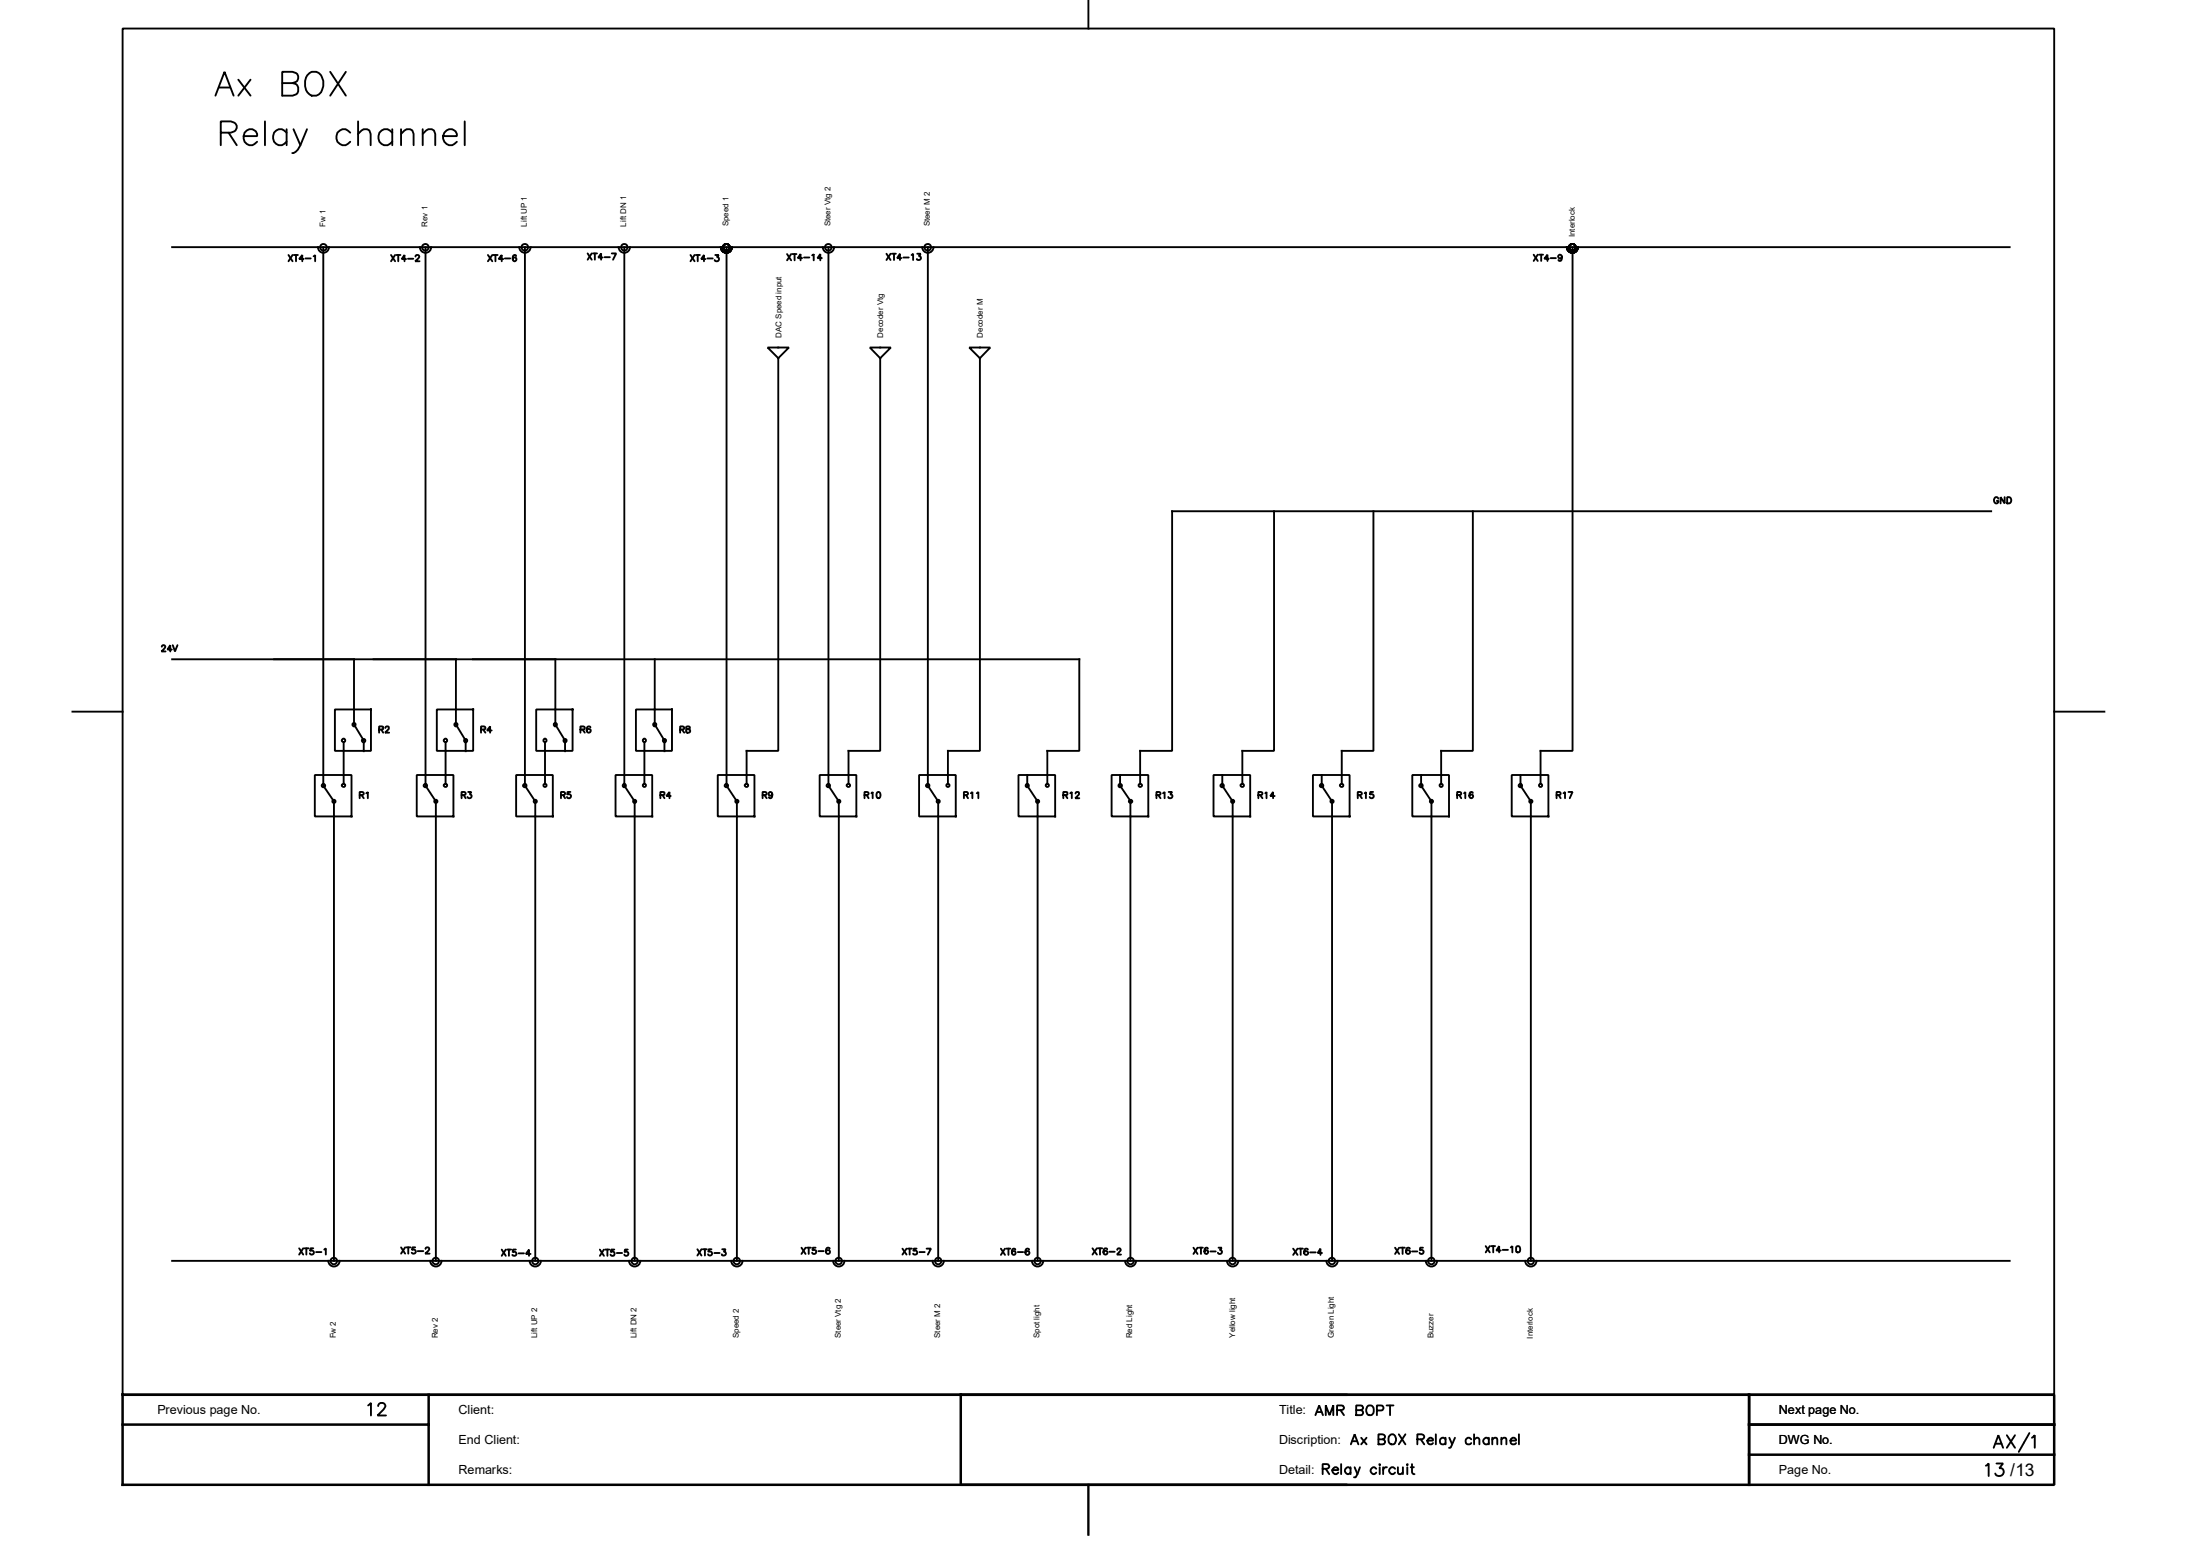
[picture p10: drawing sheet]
<svg xmlns="http://www.w3.org/2000/svg" width="297mm" height="210mm" viewBox="0 0 297 210" stroke-linecap="round" stroke-linejoin="round" font-family="sans-serif">
<g fill="none" stroke="#000" stroke-width=".25">
<path d="M146.9 0v3.9M16.6 3.9h260.7v184.3h-260.7zM29.1 12.9l1.2-3.2 1.2 3.2M29.5 11.8h1.6M29.8 17.9h1.4l.4-.2a.68 .68 0 0 0 0-1.1l-.4-.2h-1.4v3.2M30.9 17.9l1.1 1.7M32.2 10.8l1.6 2.1M32.9 18.4h1.8a.91 .91 0 0 0-.9-1 .91 .91 0 0 0-.9 1 1 1 0 0 0 .6 1.1 1 1 0 0 0 1.2-.4M33.8 10.8l-1.6 2.1M35.8 16.4v3.2M38.1 11.2h1.4l.5 .1a.87 .87 0 0 1 .3 1 .87 .87 0 0 1-.8 .6h-1.4v-3.2h1.4l.5 .2a.71 .71 0 0 1 0 1.1l-.5 .2M38.7 17.4v2.2"/>
<path d="M38.7 17.9a1 1 0 0 0-1.3-.4 1 1 0 0 0-.5 1.2 .98 .98 0 0 0 .7 .9 .98 .98 0 0 0 1.1-.5M39.6 17.4l1 2.2M41.4 17.4l-.8 2.2a1.35 1.35 0 0 1-1.1 1.1M41.8 9.9a1.09 1.09 0 0 1 1.7 .6 1.82 1.82 0 0 1-.8 2.4 1.27 1.27 0 0 1-1.5-1.3 1.77 1.77 0 0 1 .6-1.7zM44.6 9.7l2.1 3.2M46.7 9.7l-2.1 3.2M47.3 17.9a1.04 1.04 0 0 0-1.5-.1 1.04 1.04 0 0 0 0 1.5 1.04 1.04 0 0 0 1.5-.2M48.3 18.1l.8-.7h.5l.3 .2 .1 .5v1.5M48.3 16.4v3.2M53 17.9a1.06 1.06 0 0 0-1.5-.3 1.06 1.06 0 0 0-.3 1.5 1.01 1.01 0 0 0 1.8 0M53 17.4v2.2M54.1 18.1l.8-.7h.5l.3 .2 .1 .5v1.5"/>
<path d="M54.1 17.4v2.2M57.1 18.1l.7-.7h.5l.3 .2 .2 .5v1.5M57.1 17.4v2.2M59.8 18.4h1.9a.9 .9 0 0 0-.7-1 .9 .9 0 0 0-1 .5 1.05 1.05 0 0 0 .2 1.5 1.05 1.05 0 0 0 1.5-.3M62.7 16.4v3.2M23.2 33.4h248.1M38.9 34.4l.6 .9M39.5 34.4l-.6 .9M39.7 34.4h.5M40 34.4v.9M41 35h-.6l.4-.6v.9M41.2 34.9h.8"/>
<path d="M42.3 34.6l.2-.2v.9M42.9 33.4a.74 .74 0 0 0 .8 .7 .74 .74 0 0 0 .7-.7M43.6 33.4v72.4M52.8 34.4l.5 .9M53.3 34.4l-.5 .9M53.5 34.4h.6M53.8 34.4v.9M54.8 35h-.6l.4-.6v.9M55.1 34.9h.7M56.1 34.6l.2-.2 .2 .1 .1 .1-.1 .3-.5 .4h.6M56.7 33.4a.76 .76 0 0 0 .7 .7 .76 .76 0 0 0 .8-.7M57.4 33.4v72.4"/>
<path d="M65.9 34.4l.6 .9M66.5 34.4l-.6 .9M66.6 34.4h.6M66.9 34.4v.9M67.9 35h-.6l.4-.6v.9M68.2 34.9h.7M69.7 34.5h-.1a.41 .41 0 0 0-.4 .3 .41 .41 0 0 0 .3 .5 .26 .26 0 0 0 .2-.3 .26 .26 0 0 0-.2-.3 .26 .26 0 0 0-.3 .3M70.1 33.4a.76 .76 0 0 0 .8 .7 .76 .76 0 0 0 .7-.7M70.9 33.4v72.4M79.3 34.2l.6 .9M79.9 34.2l-.6 .9M80.1 34.2h.5"/>
<path d="M80.3 34.2v.9M81.4 34.8h-.6l.4-.6v.9M81.6 34.7h.7M82.6 34.2h.6l-.4 .9M83.5 33.4a.76 .76 0 0 0 .8 .7 .76 .76 0 0 0 .7-.7M84.3 33.4v72.4M93.2 34.4l.6 .9M93.8 34.4l-.6 .9M93.9 34.4h.6M94.2 34.4v.9M95.2 35h-.5l.3-.6v.9M95.5 34.9h.7"/>
<path d="M96.6 34.4h.4l-.2 .3a.3 .3 0 0 1 .2 .5 .3 .3 0 0 1-.5-.1M97.3 33.4a.74 .74 0 0 0 .8 .7 .74 .74 0 0 0 .7-.7M98.1 33.4v72.4M106.3 34.3l.5 .8M106.8 34.3l-.5 .8M107 34.3h.5M107.3 34.3v.8M108.3 34.8h-.6l.4-.5v.8M108.5 34.8h.8M109.6 34.5l.3-.2v.8M111 34.8h-.6l.3-.5v.8M111.1 33.4a.76 .76 0 0 0 .7 .7 .76 .76 0 0 0 .8-.7"/>
<path d="M111.8 33.4v72.4M119.7 34.2l.5 .9M120.2 34.2l-.5 .9M120.4 34.2h.5M120.7 34.2v.9M121.7 34.8h-.6l.4-.6v.9M122 34.8h.7M123.1 34.4l.2-.2v.9M123.8 34.2h.5l-.3 .4a.29 .29 0 0 1 .3 .4 .29 .29 0 0 1-.5 .1v-.1M124.5 33.4a.76 .76 0 0 0 .8 .7 .76 .76 0 0 0 .7-.7M125.3 33.4v72.4M207.1 34.4l.5 .8"/>
<path d="M207.6 34.4l-.5 .8M207.8 34.4h.5M208.1 34.4v.8M209.1 34.9h-.6l.4-.5v.8M209.3 34.8h.8M210.9 34.6a.25 .25 0 0 1-.4 .3 .25 .25 0 0 1-.1-.4 .25 .25 0 0 1 .4 0l.1 .1a.43 .43 0 0 1-.3 .6l-.2-.1M211.5 33.4a.74 .74 0 0 0 .8 .7 .74 .74 0 0 0 .7-.7M212.3 33.4v67.9h-4.3v4.5M103.6 46.9h2.9l-1.4 1.4zM105.1 48.3v53h-4.3v4.5M117.4 46.9h2.9l-1.5 1.4zM118.8 48.3v53h-4.2v4.5"/>
<path d="M130.9 46.9h2.8l-1.4 1.4zM132.3 48.3v53h-4.3v4.5M172 69v32.3h-4.3v4.5M185.4 69v32.3h-4.3v4.5M198.8 69v32.3h-4.2v4.5M268.8 69h-110.6v32.3h-4.3v4.5M269.8 67.3a.33 .33 0 0 0-.5-.2 .33 .33 0 0 0-.1 .5 .3 .3 0 0 0 .3 .3 .3 .3 0 0 0 .3-.3h-.2M270.6 67.1v.8l-.5-.8v.8M271 67.1a.44 .44 0 0 1 .5 .4 .44 .44 0 0 1-.5 .4zM9.8 96.1h6.8M21.8 87.3a.23 .23 0 0 1 .3-.2 .23 .23 0 0 1 .2 .3l-.5 .5h.6M23.2 87.7h-.6l.4-.6v.8"/>
<path d="M23.2 89h122.5v12.3h-4.3v4.5M23.3 87.1l.3 .8 .4-.8M45.2 95.8h4.9v5.5h-4.9zM46.2 99.8l.2-.1 .2 .1v.3h-.4l-.1-.2zM47.6 97.6h.3v.4h-.1h-.2zM47.8 89v8.6M47.8 97.8l1.3 2.1M48.9 99.8h.4v.3l-.2 .1-.2-.1v-.2zM51.2 98.5l.5-.1v-.3l-.5-.1v.9M51.5 98.5l.2 .4M52 98.3l.2-.3 .3 .1v.3l-.5 .5h.5M59 95.8h4.9v5.5h-4.9z"/>
<path d="M60 99.8l.2-.1 .1 .1v.3h-.3l-.1-.2zM61.4 97.6h.3v.4h-.1h-.2zM61.6 89v8.6M61.6 97.8l1.3 2.1M62.7 99.8h.3v.3l-.1 .1-.2-.1zM64.9 98.5l.5-.1 .1-.3-.6-.1v.9M65.2 98.5l.3 .4M66.4 98.6h-.7l.5-.6v.9M72.4 95.8h4.9v5.5h-4.9zM73.4 99.8l.2-.1 .1 .1v.3h-.3zM74.8 97.6h.3v.4h-.1h-.2zM75 89v8.6"/>
<path d="M75 97.8l1.3 2.1M76.1 99.8h.3v.3l-.1 .1-.2-.1zM78.4 98.5l.5-.1v-.3l-.5-.1v.9M78.7 98.5l.3 .4M79.7 98.2v-.1a.29 .29 0 0 0-.5 .1v.2a.33 .33 0 0 0 .3 .5 .28 .28 0 0 0 .3-.3 .28 .28 0 0 0-.3-.3 .28 .28 0 0 0-.3 .3M85.9 95.8h4.8v5.5h-4.8zM86.8 99.8l.2-.1 .1 .1v.3h-.3zM88.2 97.6h.3v.4h-.1h-.2zM88.4 89v8.6M88.4 97.8l1.3 2.1M89.6 99.8h.3v.3l-.2 .1-.1-.1zM91.8 98.5l.5-.1v-.3l-.5-.1v.9"/>
<path d="M92.1 98.5l.3 .4M92.7 98.1v.2l.5 .3a.29 .29 0 0 1-.2 .3 .29 .29 0 0 1-.4-.2v-.2l.5-.2v-.2zM277.3 96.1h6.8M42.5 104.6h5v5.6h-5zM43.5 105.9l.1-.1 .2 .1 .1 .1-.1 .2h-.3l-.1-.2zM43.6 106l1.5 2.2M45.1 108.4v61.8M46.2 105.8h.4v.4h-.4l-.1-.2zM46.4 100.2v5.6M48.6 107.3h.4l.1-.3-.5-.1v.8M48.8 107.3l.3 .4M49.1 100.2v1.2"/>
<path d="M49.4 107.1l.3-.2v.8M56.3 104.6h4.9v5.6h-4.9zM57.3 105.9l.1-.1 .2 .1v.3h-.3l-.1-.2zM57.4 106l1.4 2.2M58.8 108.4v61.8M60 105.8h.3v.4h-.3l-.1-.2zM60.2 100.2v5.6M62.3 107.3h.5v-.3l-.5-.1v.8M62.6 107.3l.3 .4M62.9 100.2v1.2M63.2 106.9h.4l-.2 .3a.27 .27 0 0 1 .2 .5 .27 .27 0 0 1-.5-.1M69.7 104.6h4.9v5.6h-4.9z"/>
<path d="M70.7 105.9l.2-.1 .1 .1v.3h-.3l-.1-.2zM70.9 106l1.4 2.2M72.3 108.4v61.8M73.6 100.2v5.6M75.7 107.3h.5v-.3l-.5-.1v.8M76 107.3l.3 .4M76.3 100.2v1.2M77 106.9h-.4v.4a.29 .29 0 0 1 .4 0 .29 .29 0 0 1 0 .4 .29 .29 0 0 1-.5-.1M83.1 104.6h5v5.6h-5zM84.1 105.9l.2-.1 .1 .1v.3h-.3zM84.3 106l1.4 2.2M85.7 108.4v61.8"/>
<path d="M87 100.2v5.6M89.2 107.3h.5v-.3l-.5-.1v.8M89.5 107.3l.2 .4M89.7 100.2v1.2M90.6 107.4h-.6l.4-.5v.8M96.9 104.6h5v5.6h-5zM97.9 105.9l.2-.1 .1 .1 .1 .1-.1 .2h-.3l-.1-.2zM98.1 106l1.4 2.2M99.5 108.4v61.8M100.6 105.8h.3v.4h-.3l-.1-.2zM103 107.3h.4l.1-.3-.5-.1v.8M103.2 107.3l.3 .4"/>
<path d="M104.3 107.2a.26 .26 0 0 1-.4 .2 .26 .26 0 0 1-.1-.4 .26 .26 0 0 1 .4 0l.1 .2a.41 .41 0 0 1-.3 .5l-.2-.1M110.7 104.6h4.9v5.6h-4.9zM111.7 105.9l.1-.1 .2 .1v.3h-.3l-.1-.2zM111.8 106l1.4 2.2M113.2 108.4v61.8M114.4 105.8h.3v.4h-.3l-.1-.2zM116.7 107.3h.5v-.3l-.5-.1v.8M117 107.3l.3 .4M117.6 107.1l.2-.2v.8M118.4 106.9h.2a.45 .45 0 0 1 .3 .4 .45 .45 0 0 1-.3 .4 .53 .53 0 0 1-.2-.8zM124.1 104.6h4.9v5.6h-4.9zM125.1 105.9l.2-.1 .1 .1v.3h-.3l-.1-.2z"/>
<path d="M125.3 106l1.4 2.2M126.7 108.4v61.8M130.1 107.3h.5v-.3l-.5-.1v.8M130.4 107.3l.3 .4M131.1 107.1l.2-.2v.8M131.9 107.1l.2-.2v.8M137.5 104.6h5v5.6h-5zM138.5 105.9l.2-.1 .1 .1v.3h-.3zM138.7 106l1.4 2.2M138.7 104.6v1.2M140.1 108.4v61.8M143.6 107.3h.5v-.3l-.5-.1v.8"/>
<path d="M143.8 107.3l.3 .4M144.5 107.1l.2-.2v.8M145.2 107.1l.2-.2 .3 .1v.2l-.5 .5h.5M150.1 104.6h4.9v5.6h-4.9zM151.1 105.9l.1-.1 .2 .1 .1 .1-.1 .2h-.3zM151.2 106l1.5 2.2M151.2 104.6v1.2M152.5 108h.3l.1 .2-.1 .1h-.3l-.1-.1zM152.6 108.4v61.8M153.8 105.8h.3l.1 .2-.1 .2h-.3zM156.1 107.3h.5v-.3l-.5-.1v.8M156.4 107.3l.3 .4"/>
<path d="M157 107.1l.2-.2v.8M157.8 106.9h.4l-.2 .3a.29 .29 0 0 1 .3 .4 .29 .29 0 0 1-.5 .1l-.1-.1M163.8 104.6h5v5.6h-5zM164.8 105.9l.2-.1 .2 .1v.1v.2h-.4v-.2zM165 106l1.4 2.2M165 104.6v1.2M166.4 108.4v61.8M167.6 105.8h.3v.4h-.3l-.1-.2zM169.9 107.3h.4l.1-.3-.5-.1v.8M170.1 107.3l.3 .4M170.8 107.1l.2-.2v.8M172.1 107.4h-.6l.4-.5v.8"/>
<path d="M177.2 104.6h5v5.6h-5zM178.3 105.9l.1-.1 .2 .1v.3h-.3l-.1-.2zM178.4 106l1.4 2.2M178.4 104.6v1.2M179.8 108.4v61.8M181 105.8h.3v.4h-.3l-.1-.2zM183.3 107.3h.5v-.3l-.5-.1v.8M183.6 107.3l.3 .4M184.2 107.1l.2-.2v.8M185.4 106.9h-.4v.4a.29 .29 0 0 1 .4 0 .29 .29 0 0 1-.1 .4 .29 .29 0 0 1-.4-.1M190.7 104.6h4.9v5.6h-4.9zM191.7 105.9l.2-.1 .1 .1v.3h-.3l-.1-.2z"/>
<path d="M191.9 106l1.4 2.2M191.9 104.6v1.2M193.3 108.4v61.8M196.7 107.3h.5v-.3l-.5-.1v.8M197 107.3l.3 .4M197.7 107.1l.1-.2v.8M198.8 107v-.1a.41 .41 0 0 0-.5 .4 .41 .41 0 0 0 .3 .4 .26 .26 0 0 0 .3-.2 .26 .26 0 0 0-.2-.3 .26 .26 0 0 0-.3 .2M204.1 104.6h4.9v5.6h-4.9zM205.1 105.9l.2-.1 .1 .1v.3h-.3l-.1-.2zM205.3 106l1.4 2.2M205.3 104.6v1.2M206.7 108.4v61.8"/>
<path d="M210.1 107.3h.5l.1-.3-.6-.1v.8M210.4 107.3l.3 .4M211.1 107.1l.2-.2v.8M211.8 106.9h.5l-.4 .8M23.2 170.2h248.1M40.4 168.5l.5 .8M40.9 168.5l-.5 .8M41.1 168.5h.6M41.4 168.5v.8M42.3 168.5h-.4v.4a.29 .29 0 0 1 .4 0 .29 .29 0 0 1-.1 .4 .29 .29 0 0 1-.4-.1M42.7 169h.7M43.8 168.7l.2-.2v.8"/>
<path d="M44.3 170.2a.76 .76 0 0 0 .8 .7 .76 .76 0 0 0 .7-.7M54.1 168.4l.6 .8M54.7 168.4l-.6 .8M54.9 168.4h.5M55.1 168.4v.8M56 168.4h-.3l-.1 .3a.3 .3 0 0 1 .5 0 .3 .3 0 0 1-.1 .5 .3 .3 0 0 1-.4-.1M56.4 168.9h.7M57.4 168.6l.2-.2h.3l.1 .1-.2 .3-.4 .4h.6M58.1 170.2a.76 .76 0 0 0 .7 .7 .76 .76 0 0 0 .8-.7M67.7 168.7l.6 .8M68.3 168.7l-.6 .8M68.5 168.7h.5"/>
<path d="M68.7 168.7v.8M69.6 168.7h-.3l-.1 .3a.3 .3 0 0 1 .5 0 .3 .3 0 0 1-.1 .5 .3 .3 0 0 1-.4-.1M70 169.2h.7M71.5 170.2a.76 .76 0 0 0 .8 .7 .76 .76 0 0 0 .7-.7M71.6 169.2h-.6l.4-.5v.8M81 168.7l.5 .8M81.5 168.7l-.5 .8M81.7 168.7h.6M82 168.7v.8M82.9 168.7h-.4v.3a.3 .3 0 0 1 .4 0 .3 .3 0 0 1 0 .4 .3 .3 0 0 1-.5-.1M83.3 169.1h.7M84.8 168.7h-.4l-.1 .3a.3 .3 0 0 1 .5 0 .3 .3 0 0 1-.1 .4 .3 .3 0 0 1-.4-.1"/>
<path d="M84.9 170.2a.76 .76 0 0 0 .8 .7 .76 .76 0 0 0 .7-.7M94.1 168.6l.6 .9M94.7 168.6l-.6 .9M94.9 168.6h.5M95.2 168.6v.9M96.1 168.6h-.4l-.1 .4a.29 .29 0 0 1 .5 0 .29 .29 0 0 1-.1 .4 .29 .29 0 0 1-.4-.1M96.4 169.1h.8M97.5 168.6h.5l-.3 .4a.29 .29 0 0 1 .3 .4 .29 .29 0 0 1-.5 0v-.1M98.7 170.2a.76 .76 0 0 0 .8 .7 .76 .76 0 0 0 .7-.7M108.2 168.4l.6 .8M108.8 168.4l-.6 .8M108.9 168.4h.6"/>
<path d="M109.2 168.4v.8M110.1 168.4h-.4v.3a.3 .3 0 0 1 .4 0 .3 .3 0 0 1 0 .5 .3 .3 0 0 1-.5-.1M110.5 168.9h.7M112 168.5v-.1a.31 .31 0 0 0-.4 0 .31 .31 0 0 0-.1 .3v.4a.28 .28 0 0 0 .5 .1 .28 .28 0 0 0-.1-.5 .28 .28 0 0 0-.4 .3M112.5 170.2a.76 .76 0 0 0 .7 .7 .76 .76 0 0 0 .8-.7M121.8 168.5l.6 .8M122.4 168.5l-.6 .8M122.6 168.5h.5M122.8 168.5v.8M123.7 168.5h-.3l-.1 .4a.3 .3 0 0 1 .5 0 .3 .3 0 0 1-.1 .4 .3 .3 0 0 1-.4-.1M124.1 169h.7M125.1 168.5h.6l-.4 .8"/>
<path d="M125.9 170.2a.76 .76 0 0 0 .8 .7 .76 .76 0 0 0 .7-.7M135.1 168.5l.6 .9M135.7 168.5l-.6 .9M135.8 168.5h.6M136.1 168.5v.9M137.1 168.7l-.1-.1a.41 .41 0 0 0-.4 .3 .41 .41 0 0 0 .3 .5 .26 .26 0 0 0 .2-.3 .26 .26 0 0 0-.2-.2 .26 .26 0 0 0-.3 .2M137.4 169h.7M138.9 168.7v-.1a.31 .31 0 0 0-.3 0 .31 .31 0 0 0-.2 .3l.1 .3a.28 .28 0 0 0 .4 .1 .28 .28 0 0 0-.1-.5 .28 .28 0 0 0-.4 .3M139.3 170.2a.76 .76 0 0 0 .8 .7 .76 .76 0 0 0 .7-.7M147.5 168.5l.6 .8M148.1 168.5l-.6 .8M148.2 168.5h.6"/>
<path d="M148.5 168.5v.8M149.5 168.6l-.1-.1a.29 .29 0 0 0-.4 .2v.2a.33 .33 0 0 0 .3 .4 .28 .28 0 0 0 .2-.2 .28 .28 0 0 0-.2-.3 .28 .28 0 0 0-.3 .2M149.8 169h.7M150.8 168.7l.2-.2h.2l.1 .2v.1l-.5 .5h.5M151.9 170.2a.74 .74 0 0 0 .7 .7 .74 .74 0 0 0 .8-.7M161.1 168.4l.6 .8M161.7 168.4l-.6 .8M161.8 168.4h.6M162.1 168.4v.8M163.1 168.5l-.1-.1a.41 .41 0 0 0-.5 .4 .41 .41 0 0 0 .4 .4 .26 .26 0 0 0 .2-.2 .26 .26 0 0 0-.2-.3 .26 .26 0 0 0-.3 .3M163.4 168.9h.7M164.5 168.4h.4l-.2 .3a.27 .27 0 0 1 .3 .3 .27 .27 0 0 1-.3 .3 .27 .27 0 0 1-.3-.2"/>
<path d="M165.7 170.2a.76 .76 0 0 0 .7 .7 .76 .76 0 0 0 .8-.7M174.6 168.5l.6 .9M175.2 168.5l-.6 .9M175.3 168.5h.6M175.6 168.5v.9M176.6 168.7l-.1-.1a.29 .29 0 0 0-.4 .1 .4 .4 0 0 0-.1 .4 .4 .4 0 0 0 .4 .3 .27 .27 0 0 0 .2-.3 .27 .27 0 0 0-.3-.3 .27 .27 0 0 0-.2 .3M176.9 169h.7M178.5 169.1h-.6l.4-.6v.9M179.1 170.2a.76 .76 0 0 0 .7 .7 .76 .76 0 0 0 .8-.7M188.3 168.4l.6 .8M188.9 168.4l-.6 .8M189.1 168.4h.6"/>
<path d="M189.4 168.4v.8M190.3 168.5v-.1a.29 .29 0 0 0-.4 .2l-.1 .2a.33 .33 0 0 0 .3 .4 .28 .28 0 0 0 .3-.2 .28 .28 0 0 0-.3-.3 .28 .28 0 0 0-.3 .3M190.6 168.9h.7M192.1 168.4h-.4v.4a.29 .29 0 0 1 .4 0 .29 .29 0 0 1 0 .4 .29 .29 0 0 1-.5-.1M192.5 170.2a.76 .76 0 0 0 .8 .7 .76 .76 0 0 0 .7-.7M200.6 168.2l.5 .8M201.1 168.2l-.5 .8M201.3 168.2h.5M201.6 168.2v.8M202.6 168.8h-.6l.4-.6v.8M202.9 168.7h.7M204 168.4l.2-.2v.8"/>
<path d="M204.8 168.2a.29 .29 0 0 1 .4 .2v.5l-.3 .1-.2-.1v-.5zM205.9 170.2a.76 .76 0 0 0 .8 .7 .76 .76 0 0 0 .7-.7M49.7 189.7l.4-.3v1.7M51.1 189.8v-.3a.51 .51 0 0 1 .9 .2l-.2 .5-.8 .9h1.1M177.6 191l.5-1.3 .5 1.3M177.8 190.6h.6M178.6 198.2h.5l.3-.1a.31 .31 0 0 0-.1-.4l-.7-.1v1.4M179 191v-1.3l.5 1.3 .5-1.3v1.3M179 198.2l.5 .8M179.9 198.4h.8a.42 .42 0 0 0-.6-.3 .42 .42 0 0 0-.1 .7 .4 .4 0 0 0 .3 .2 .4 .4 0 0 0 .4-.2M180.5 190.3h.6l.3-.1a.31 .31 0 0 0-.1-.5h-.8v1.3M181 190.3l.4 .7"/>
<path d="M181.1 197.6v1.4M182.3 198.2a.43 .43 0 0 0-.6 0 .43 .43 0 0 0 0 .6 .43 .43 0 0 0 .6 0M182.3 198v1M182.4 194.9l.5-1.3 .5 1.3M182.5 194.5h.7M182.9 198l.4 1M183.1 189.7h.6a.36 .36 0 0 1 .3 .4l-.3 .2a.35 .35 0 0 1 .3 .3 .35 .35 0 0 1-.1 .4h-.8zM183.1 190.3h.6M183.6 198l-.6 1.3-.2 .1M183.8 194.1l.7 .8M184.5 194.1l-.7 .8M184.7 189.7a.63 .63 0 0 1 .7 .3 .63 .63 0 0 1 0 .7 .51 .51 0 0 1-.6 .3 .51 .51 0 0 1-.4-.5v-.3z"/>
<path d="M185.8 198.2a.43 .43 0 0 0-.6 0 .43 .43 0 0 0 0 .6 .43 .43 0 0 0 .6 0M185.9 190.4h.5a.35 .35 0 0 0 .4-.3 .35 .35 0 0 0-.2-.4h-.7v1.3M186.1 194.3h.5M186.1 193.6h.5l.3 .1 .1 .3-.1 .2-.3 .1a.35 .35 0 0 1 .4 .2 .35 .35 0 0 1-.1 .4h-.8zM186.2 197.7h.1zM186.3 198v1M186.7 198v1M187.2 189.7h.9M187.2 198a.44 .44 0 0 0-.5 .4M187.7 189.7v1.3M187.7 193.7a.61 .61 0 0 1 .7 .2 .61 .61 0 0 1 0 .7 .48 .48 0 0 1-.6 .3 .48 .48 0 0 1-.3-.5 .7 .7 0 0 1 .2-.7zM188.3 198.2a.45 .45 0 0 0-.6 0 .45 .45 0 0 0 0 .6 .45 .45 0 0 0 .6 0"/>
<path d="M188.7 198l.1 .9 .3 .1 .3-.3M188.8 193.6l.9 1.3M189.4 198v1M189.7 193.6l-.9 1.3M189.9 197.7h.2h-.1zM190 198v1M190.5 198h.4M190.6 197.6v1.1l.1 .2 .3 .1M191.3 194.3l.9-.1 .1-.4-.4-.2h-.6v1.3M191.8 194.3l.5 .6M192.7 194.4h.8a.38 .38 0 0 0-.4-.4 .38 .38 0 0 0-.4 .4 .43 .43 0 0 0 .2 .5 .43 .43 0 0 0 .6-.1M193.8 193.6v1.3"/>
<path d="M195.2 194.3a.43 .43 0 0 0-.7-.1 .43 .43 0 0 0 0 .6 .43 .43 0 0 0 .7 0M195.2 194.1v.8M195.7 194.1l.3 .8M196.4 194.1l-.5 1.2-.3 .1M198.6 194.3a.43 .43 0 0 0-.6-.1 .43 .43 0 0 0 0 .6 .43 .43 0 0 0 .6 0M199 194.3l.3-.2h.3l.1 .8M199 193.6v1.3M201 194.1v.8M201 194.3a.43 .43 0 0 0-.6-.1 .43 .43 0 0 0 0 .6 .43 .43 0 0 0 .6 0M201.5 194.3l.3-.2h.3v.8M201.5 194.1v.8M202.7 194.3l.3-.2h.3l.1 .8"/>
<path d="M202.7 194.1v.8M203.9 194.4h.8a.39 .39 0 0 0-.5-.4 .39 .39 0 0 0-.3 .6 .42 .42 0 0 0 .3 .3 .42 .42 0 0 0 .5-.1M205.1 193.6v1.3M268.1 197.8l.4-.3v1.7M269.2 195.4l.6-1.7 .6 1.7M269.4 194.9h.8M269.5 197.5h.9l-.5 .7a.55 .55 0 0 1 .6 .6 .55 .55 0 0 1-.7 .4l-.3-.1-.1-.2M270.9 193.7l1.1 1.7M272 193.7l-1.1 1.7M274 193.4l-1.5 2.6M274.3 194.1l.4-.4v1.7M146.9 200.4v6.7"/>
<circle cx="43.7" cy="33.4" r=".45"/>
<circle cx="57.4" cy="33.4" r=".44"/>
<circle cx="70.8" cy="33.4" r=".44"/>
<circle cx="84.3" cy="33.4" r=".44"/>
<circle cx="98.1" cy="33.4" r=".44"/>
<circle cx="111.8" cy="33.4" r=".44"/>
<circle cx="125.2" cy="33.4" r=".44"/>
<circle cx="212.3" cy="33.4" r=".44"/>
<circle cx="45.1" cy="108.2" r=".21"/>
<circle cx="58.8" cy="108.2" r=".21"/>
<circle cx="72.3" cy="108.2" r=".21"/>
<circle cx="73.6" cy="106" r=".21"/>
<circle cx="85.7" cy="108.2" r=".21"/>
<circle cx="87" cy="106" r=".21"/>
<circle cx="99.5" cy="108.2" r=".21"/>
<circle cx="113.2" cy="108.2" r=".21"/>
<circle cx="126.7" cy="108.2" r=".21"/>
<circle cx="128" cy="106" r=".21"/>
<circle cx="140.1" cy="108.2" r=".21"/>
<circle cx="141.4" cy="106" r=".21"/>
<circle cx="166.4" cy="108.2" r=".21"/>
<circle cx="179.8" cy="108.2" r=".21"/>
<circle cx="193.2" cy="108.2" r=".21"/>
<circle cx="194.6" cy="106" r=".21"/>
<circle cx="206.7" cy="108.2" r=".21"/>
<circle cx="208" cy="106" r=".21"/>
<circle cx="45.1" cy="170.2" r=".44"/>
<circle cx="58.8" cy="170.2" r=".44"/>
<circle cx="72.3" cy="170.2" r=".44"/>
<circle cx="85.7" cy="170.2" r=".44"/>
<circle cx="99.5" cy="170.2" r=".44"/>
<circle cx="113.2" cy="170.2" r=".44"/>
<circle cx="126.6" cy="170.2" r=".44"/>
<circle cx="140.1" cy="170.2" r=".44"/>
<circle cx="152.6" cy="170.2" r=".44"/>
<circle cx="166.4" cy="170.2" r=".44"/>
<circle cx="179.8" cy="170.2" r=".44"/>
<circle cx="193.2" cy="170.2" r=".44"/>
<circle cx="206.7" cy="170.2" r=".44"/>
</g>
<path d="M16.6 192.3h41.3M16.6 188.3h165.1M16.6 188.2v12.2h165.1M57.9 188.3v12.1M129.7 188.3h147.6v12.1h-147.6zM236.1 196.3h41.2M236.1 192.3h41.2M236.1 188.3v12.1" fill="none" stroke="#000" stroke-width=".34"/>
<text font-size="2.4" x="271.4" y="199.2">/13</text>
<g font-size="1.7">
<text x="21.3" y="190.8">Previous page No.</text>
<text x="61.9" y="190.8">Client:</text>
<text x="172.7" y="190.8">Title:</text>
<text x="240.2" y="190.8">Next page No.</text>
<text x="61.9" y="194.9">End Client:</text>
<text x="172.7" y="194.9">Discription:</text>
<text x="240.2" y="194.9">DWG No.</text>
<text x="61.9" y="198.9">Remarks:</text>
<text x="172.7" y="198.9">Detail:</text>
<text x="240.2" y="198.9">Page No.</text>
</g>
<g font-size="1.1">
<text x="43.9" y="30.6" transform="rotate(-90 43.9 30.6)">Fw 1</text>
<text x="57.7" y="30.6" transform="rotate(-90 57.7 30.6)">Rev 1</text>
<text x="71.1" y="30.6" transform="rotate(-90 71.1 30.6)">Lift UP 1</text>
<text x="84.5" y="30.6" transform="rotate(-90 84.5 30.6)">Lift DN 1</text>
<text x="98.3" y="30.6" transform="rotate(-90 98.3 30.6)">Speed 1</text>
<text x="112.1" y="30.6" transform="rotate(-90 112.1 30.6)">Steer Vtg 2</text>
<text x="125.5" y="30.6" transform="rotate(-90 125.5 30.6)">Steer M 2</text>
<text x="212.6" y="32" transform="rotate(-90 212.6 32)">Interlock</text>
<text x="105.5" y="45.6" transform="rotate(-90 105.5 45.6)">DAC Speed input</text>
<text x="119.3" y="45.6" transform="rotate(-90 119.3 45.6)">Decoder Vtg</text>
<text x="132.7" y="45.6" transform="rotate(-90 132.7 45.6)">Decoder M</text>
<text x="45.3" y="180.6" transform="rotate(-90 45.3 180.6)">Fw 2</text>
<text x="59.1" y="180.6" transform="rotate(-90 59.1 180.6)">Rev 2</text>
<text x="72.5" y="180.6" transform="rotate(-90 72.5 180.6)">Lift UP 2</text>
<text x="85.9" y="180.6" transform="rotate(-90 85.9 180.6)">Lift DN 2</text>
<text x="99.7" y="180.6" transform="rotate(-90 99.7 180.6)">Speed 2</text>
<text x="113.5" y="180.6" transform="rotate(-90 113.5 180.6)">Steer Vtg 2</text>
<text x="126.9" y="180.6" transform="rotate(-90 126.9 180.6)">Steer M 2</text>
<text x="140.3" y="180.6" transform="rotate(-90 140.3 180.6)">Spot light</text>
<text x="152.9" y="180.6" transform="rotate(-90 152.9 180.6)">Red Light</text>
<text x="166.8" y="180.5" transform="rotate(-90 166.8 180.5)">Yellow light</text>
<text x="180.1" y="180.6" transform="rotate(-90 180.1 180.6)">Green Light</text>
<text x="193.5" y="180.6" transform="rotate(-90 193.5 180.6)">Buzzer</text>
<text x="206.9" y="180.7" transform="rotate(-90 206.9 180.7)">Interlock</text>
</g>
</svg>
